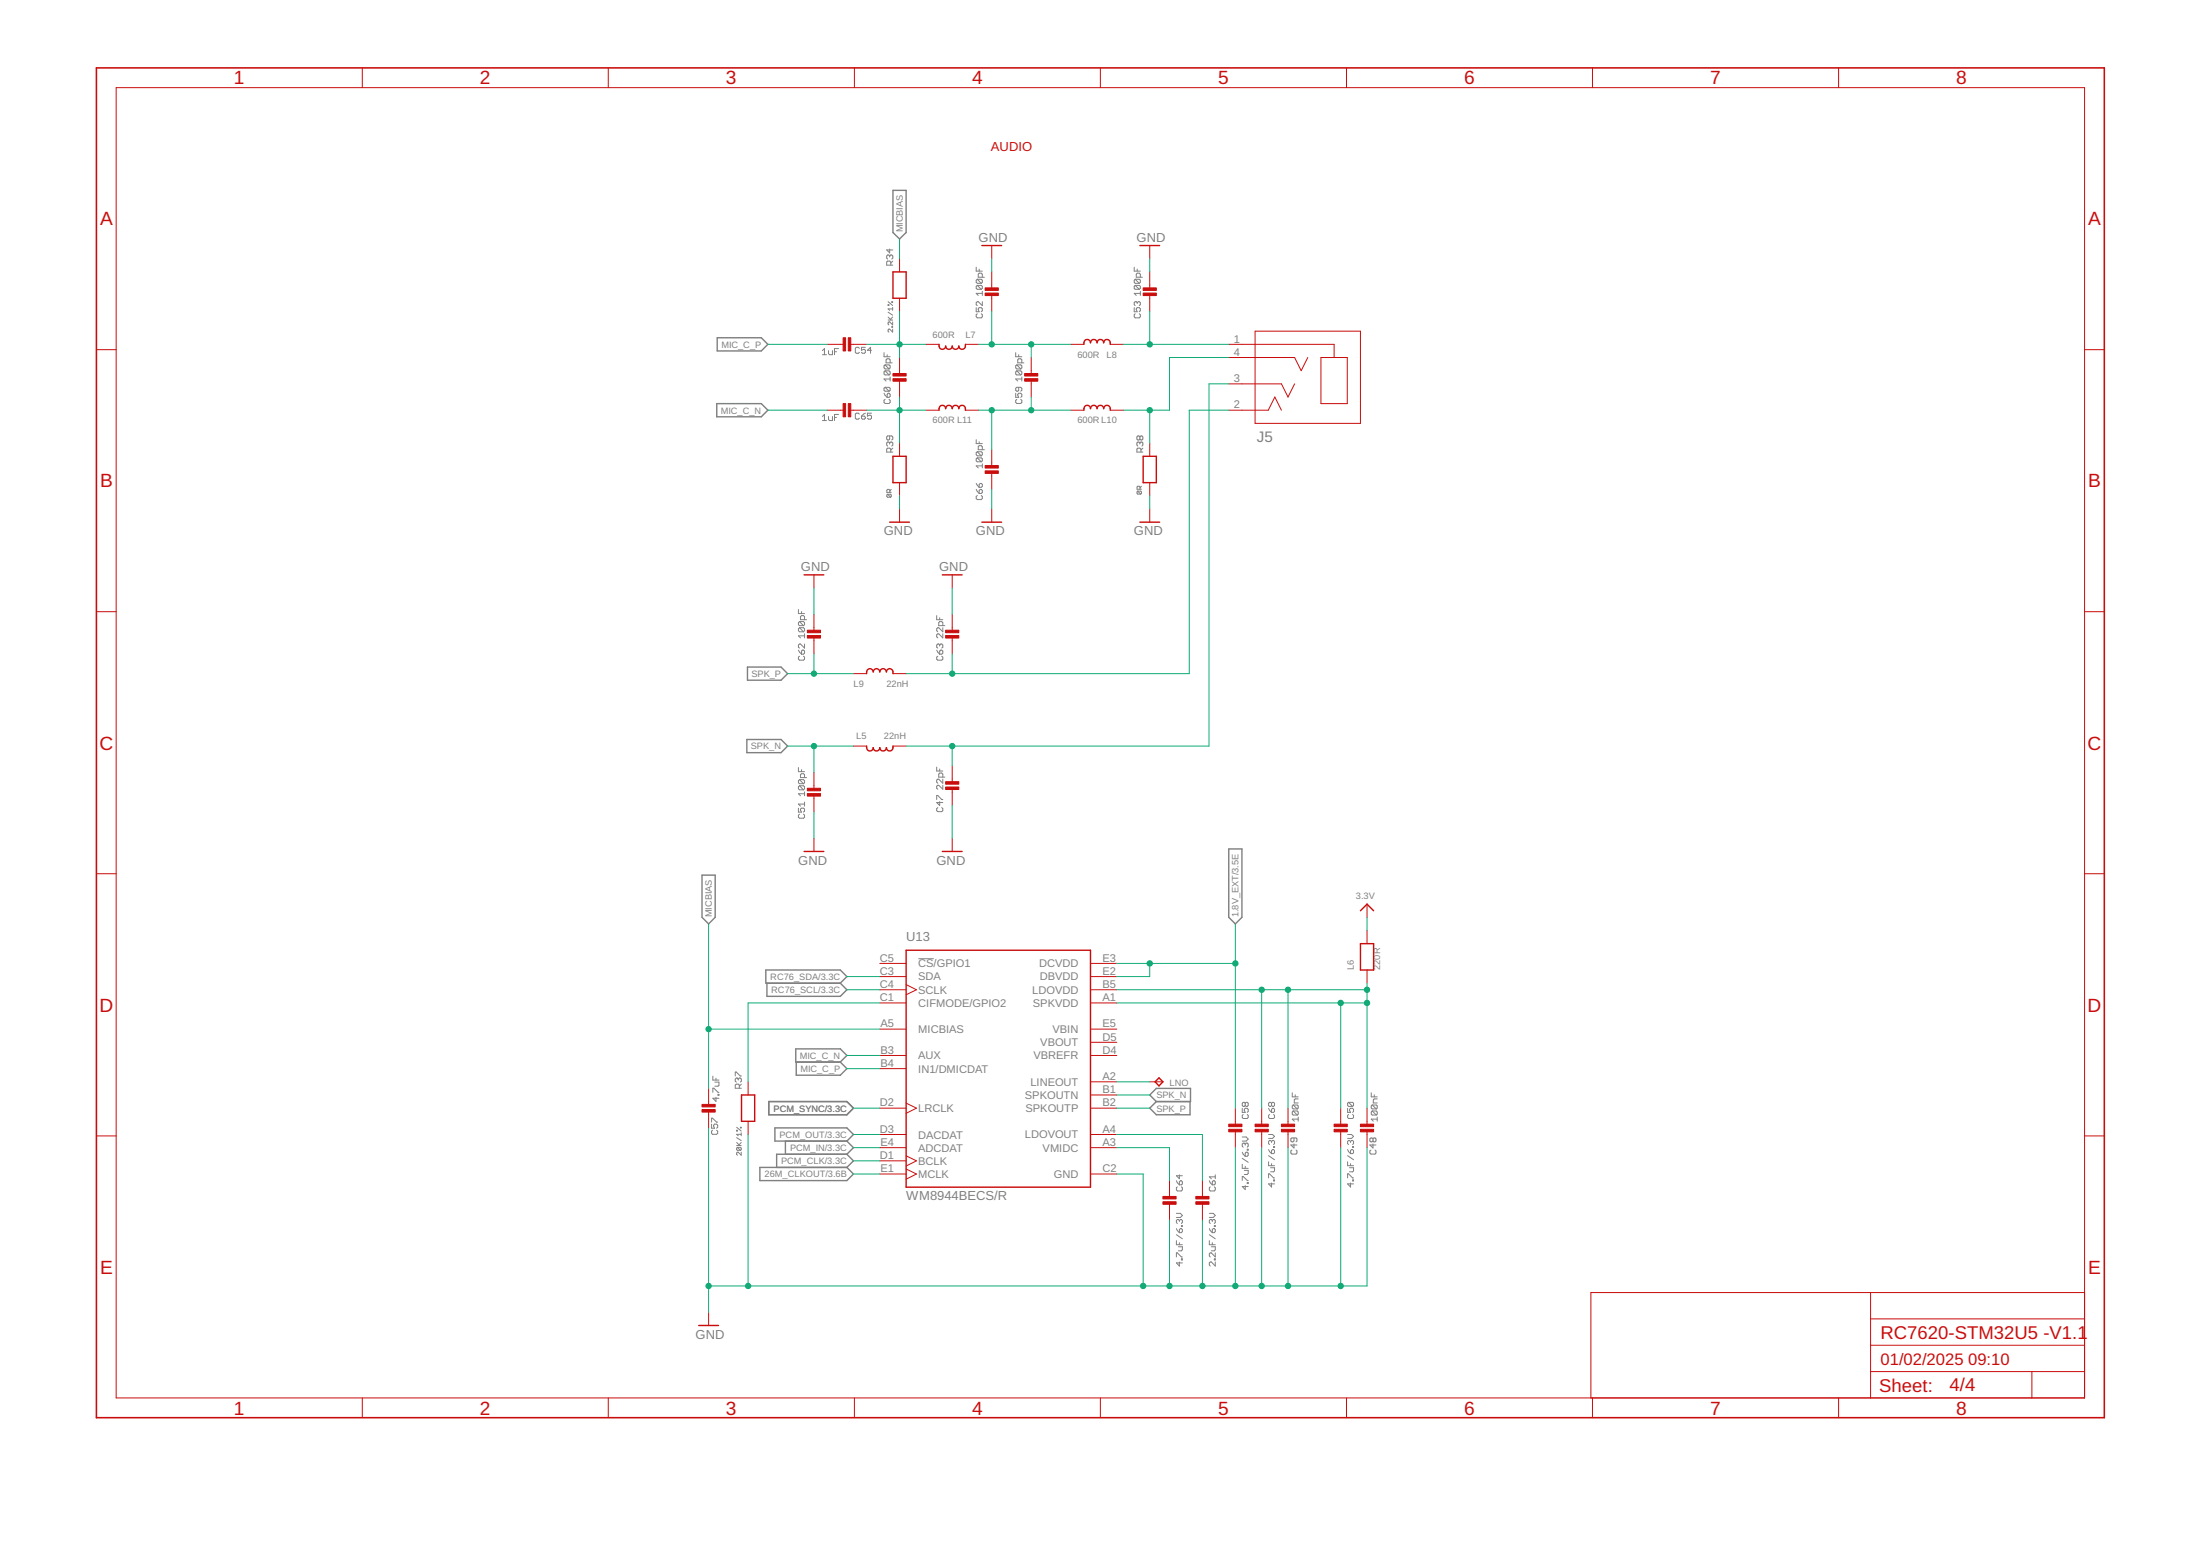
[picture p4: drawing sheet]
<svg xmlns="http://www.w3.org/2000/svg" width="297mm" height="210mm" viewBox="0 0 297 210" stroke-linecap="round" stroke-linejoin="round" font-family="sans-serif">
<g fill="none" stroke="#808080" stroke-width=".14">
<path d="M120.1 34.6l.2-.2 .2 .2v.2l-.1 .2M120.1 34.6l-.1-.2h-.2l-.1 .2v.2l.1 .2M120.1 33.6v.5l-.4-.4h.8M120.1 34.6v.1M120.3 35.8v-.4l-.2-.2h-.3l-.1 .2v.4h.8M120.5 35.2l-.2 .3M131.8 36.1v.5h.8M132 37.7h.5l.1 .1v.3l-.1 .1M132 38.5h.5l.1 .2v.2l-.1 .2M132 38.5l-.2 .2v.2l.2 .2h.5M132 37.7l-.2 .1v.3l.2 .1h.5M132 38.5l.5 .6"/>
<path d="M132 37.7l.5 .5M132.2 36.3v.3M132.6 39.6h-.8l.3 .3M132.6 37.4v-.4l-.1-.1h-.3l-.1 .1v.4h.8M132.6 39.3v.6M153.1 36.1v.5h.9M153.3 38.5l-.2 .2v.2l.2 .2h.5M153.3 38.5h.5l.2 .2v.2l-.2 .2M153.3 37.7l-.2 .1v.3l.2 .1h.5M153.3 37.7h.5l.2 .1v.3l-.2 .1M153.3 38.5l.5 .6M153.3 37.7l.5 .5"/>
<path d="M153.5 36.3v.3M154 39.6h-.9l.3 .3M154 37.4v-.4l-.2-.1h-.3l-.1 .1v.4h.8M154 39.3v.6M111 56.2l.3-.3v.9M111 47.3l.3-.2v.8M111 56.8h.6M111 47.9h.6M111.9 56.2v.4l.1 .2h.4v-.6M111.9 47.3v.4l.1 .2h.4v-.6M112.7 56.3h.2M112.7 47.5h.2"/>
<path d="M113.2 47.1h-.5v.8M113.2 55.9h-.5v.9M116 55.9l-.1-.1h-.3l-.1 .1v.6l.1 .1h.3l.1-.1M116 47l-.1-.1h-.3l-.1 .1v.6l.1 .1h.3l.1-.1M116.3 56.2h.4l.1 .3-.1 .1h-.3l-.1-.1zM116.8 55.8l-.5 .4M116.8 46.9h-.5v.4l.3-.1 .2 .1v.3l-.1 .1h-.3l-.1-.1M117.7 55.8h-.6v.4l.3-.2 .3 .2v.3l-.2 .1h-.2l-.2-.1M117.7 47.3h-.6l.4-.4v.8M119.4 47.6v.6h.8M119.4 53.1l.4 .5M119.5 49.3h.5l.2 .1v.3l-.2 .1"/>
<path d="M119.5 50.1h.5l.2 .1v.3l-.2 .1M119.5 52.3h.5l.2 .1v.3l-.2 .1M119.5 53.9l-.1 .1v.3l.1 .2h.5l.2-.2v-.3l-.2-.1M119.5 50.1l-.1 .1v.3l.1 .1h.5M119.5 49.3l-.1 .1v.3l.1 .1h.5M119.5 52.3l-.1 .1v.3l.1 .1h.5M119.5 50.1l.5 .5M119.5 49.3l.5 .5M119.5 52.3l.5 .5M119.8 47.9v.3M119.9 53.1l.3 .1v.3l-.2 .1h-.2v-.4zM119.9 41.1h.1v.1h-.1z"/>
<path d="M119.9 43.2h.6M119.9 42.8l.4 .4M119.9 42.1l.6 .4M119.9 40.7l.6 .5M120.1 58.8v.5l-.1 .1-.3-.1v-.3l.1-.2h.6l.1 .2v.3l-.1 .1M120.1 59.8l.2-.1 .2 .1v.3l-.1 .1M120.1 59.8l-.1-.1-.3 .1v.3l.1 .1M120.1 59.8v.1M120.2 51.2h-.8l.2 .2M120.2 49v-.4l-.2-.2h-.2l-.2 .2v.4h.9M120.2 50.9v.5M120.4 40.7h.1v.1h-.1z"/>
<path d="M120.4 44.1l.1 .1zM120.5 41.5v.4M120.5 43.5v.4l-.4-.4-.2 .1 .1 .3M120.5 44.4v.4l-.4-.4-.2 .1 .1 .3M120.5 42.8l-.3 .3M120.5 41.7h-.6l.2 .2M131.8 41.5v.6h.4l-.1-.3 .1-.3h.3l.1 .2v.3l-.1 .1M131.8 59.4v.5h.8M132 42.4l-.2 .1v.3l.2 .1h.5l.1-.1v-.3l-.1-.1M132.2 59.6v.3M132.6 40.7v.6l-.5-.6-.3 .2v.2l.2 .2M137.1 47.6v.6h.9"/>
<path d="M137.1 53.1v.5h.4l-.1-.2 .1-.3h.3l.2 .1v.3l-.2 .1M137.3 50.1l-.2 .1v.3l.2 .1h.5M137.3 50.1h.5l.2 .1v.3l-.2 .1M137.3 49.3l-.2 .1v.3l.2 .1h.5M137.3 49.3h.5l.2 .1v.3l-.2 .1M137.3 53.9l-.2 .1v.3l.2 .2h.5l.2-.2v-.3l-.2-.1M137.3 50.1l.5 .5M137.3 49.3l.5 .5M137.5 52.3v.4l-.1 .1-.3-.1v-.3l.2-.1h.5l.2 .1v.3l-.2 .1M137.5 47.9v.3M138 51.2h-.9l.3 .2M138 49v-.4l-.2-.2h-.3l-.1 .2v.4h.8"/>
<path d="M138 50.9v.5M153.1 41.5v.6h.4l-.1-.3 .1-.3h.3l.2 .2v.3l-.2 .1M153.3 42.4l-.2 .1v.3l.2 .1h.5l.2-.1v-.3l-.2-.1M153.5 40.9l.2-.2 .3 .2v.2l-.2 .2M153.5 40.9l-.1-.2-.3 .2v.2l.2 .2M153.5 40.9v.1M153.9 59l-.1-.2h-.2l-.1 .2v.3l.1 .1 .3-.1M153.9 59.8l-.1-.1-.3 .1v.3l.1 .1M153.9 59l.2-.2 .2 .2v.3l-.1 .1-.3-.1M153.9 59.8l.2-.1 .2 .1v.3l-.1 .1M153.9 59v.3M153.9 59.8v.1"/>
<path d="M119.8 66.7l-.1 .1 .1 .3h.4M119.8 66.7h.4l.1 .1-.1 .3M119.8 66.7l.4 .4M120.1 66.5v-.3l-.3-.1-.1 .1v.3h.6M120.3 61v-.4l-.2-.1h-.3l-.1 .1v.4h.8M120.3 66.1l-.2 .2M120.5 60.5l-.2 .2M131.8 66.1l.4 .5M131.8 65.3l.4 .5M132 61h.5l.1 .1v.3l-.1 .1M132 61.8h.5l.1 .1v.3l-.1 .1M132 66.9l-.2 .1v.3l.2 .1h.5l.1-.1v-.3l-.1-.1"/>
<path d="M132 61l-.2 .1v.3l.2 .1h.5M132 61.8l-.2 .1v.3l.2 .1h.5M132 61.8l.5 .5M132 61l.5 .5M132.2 65.4l.3-.1 .1 .1v.3l-.1 .1h-.3zM132.2 66.2l.3-.1 .1 .1v.3l-.1 .1h-.3zM132.6 60.7v-.4l-.1-.1h-.3l-.1 .1v.4h.8M132.6 62.6v.6M132.6 62.9h-.8l.3 .3M153.6 66.3l-.1 .1 .1 .3h.4M153.6 66.3h.4l.1 .1-.1 .3M153.6 66.3l.4 .4"/>
<path d="M153.9 66v-.3l-.3-.1-.1 .4h.6M154.1 61v-.4l-.2-.1h-.3l-.1 .1v.4h.8M154.1 65.6l-.2 .2M154.3 60.5l-.2 .2M107.8 82.3v.5h.8M107.8 87.8l.4 .5M107.9 83.9h.6l.1 .2v.2l-.1 .2M107.9 84.7h.6l.1 .2v.2l-.1 .2M107.9 88.6l-.1 .1v.3l.1 .1h.6l.1-.1v-.3l-.1-.1M107.9 84.7l-.1 .2v.2l.1 .2h.6M107.9 83.9l-.1 .2v.2l.1 .2h.6M107.9 84.7l.6 .6"/>
<path d="M107.9 83.9l.6 .6M108.2 87.9l.2-.1 .2 .1v.3l-.1 .1h-.3zM108.2 82.5v.3M108.6 85.8h-.8l.3 .3M108.6 83.7v-.5l-.1-.1h-.3l-.1 .1v.5h.8M108.6 85.6v.5M108.6 86.9v.6l-.5-.6-.3 .2v.3l.1 .1M126.5 83.1v.6h.8M126.5 87.8l.4 .5M126.6 88.6l-.1 .1v.3l.1 .1h.5l.2-.1v-.3l-.2-.1M126.9 87.1l.1-.2 .3 .2v.3l-.2 .1M126.9 87.9l.2-.1 .2 .1v.3l-.2 .1h-.2z"/>
<path d="M126.9 87.1l-.2-.2-.2 .2v.3l.1 .1M126.9 83.4v.3M126.9 87.1v.1M127.3 84.7v.6l-.6-.6-.2 .2v.2l.1 .2M127.3 84.5v-.4l-.2-.2h-.2l-.2 .2v.4h.9M127.3 85.6v.5l-.6-.5-.2 .1v.3l.1 .1M107.8 109.1v.5h.4l-.1-.2v-.2l.1-.1h.3l.1 .1v.3l-.1 .1M107.8 103.6v.6h.8M107.9 105.2h.6l.1 .2v.3l-.1 .1M107.9 106.1h.6l.1 .1v.3l-.1 .1M107.9 109.9l-.1 .1v.3l.1 .1h.6l.1-.1v-.3l-.1-.1M107.9 105.2l-.1 .2v.3l.1 .1h.6"/>
<path d="M107.9 106.1l-.1 .1v.3l.1 .1h.6M107.9 106.1l.6 .5M107.9 105.2l.6 .6M108.2 103.9v.3M108.6 105v-.4l-.1-.2h-.3l-.1 .2v.4h.8M108.6 106.9v.5M108.6 108.3v.5M108.6 107.1h-.8l.3 .3M108.6 108.5h-.8l.3 .3M126.5 103.5v.6h.8M126.5 107.9v-.5h.1l.5 .5h.2M126.6 109l-.1 .2v.2l.1 .2h.5l.2-.2v-.2l-.2-.2"/>
<path d="M126.9 103.8v.3M126.9 108.2v.5l-.4-.4h.8M127.3 104.9v-.4l-.2-.1h-.2l-.2 .1v.4h.9M127.3 105.2v.5l-.6-.5-.2 .1v.3l.1 .1M127.3 106v.5l-.6-.5-.2 .1v.3l.1 .1M124 129.4h2.1M96.1 151.5v-.6h.1l.6 .6h.1M96.1 151.7v.6h.4l-.1-.3 .1-.3h.3l.1 .2v.3l-.1 .1M96.2 152.6l-.1 .1v.3l.1 .1h.6l.1-.1v-.3l-.1-.1M96.2 145.3v.5h.9M96.2 147.4v-.5h.2l.5 .5h.2M96.5 146.1h.6v.4l-.2 .1h-.4"/>
<path d="M96.7 148.1v.6l-.5-.4h.9M96.7 145.5v.3M96.9 147.7h.2v.1h-.2zM99.3 145.2v-.5h.1l.5 .5h.2M99.5 152.6h.1v.1h-.1zM99.5 154.6h.6M99.5 154.2l.4 .4M99.5 153.6l.6 .4M99.5 152.2l.6 .5M99.6 154.9h.4l.1 .1v.2l-.1 .1M99.6 154.9l-.1 .3 .5 .1M99.6 154.9l.4 .4"/>
<path d="M99.7 145.7l.1-.2 .3 .2v.2l-.2 .2M99.7 145.7l-.2-.2-.2 .2v.2l.1 .2M99.7 145.7v.1M99.8 146.9v-.4l-.1-.2h-.3l-.1 .2v.4h.8M100 152.2l.1 .1zM100.1 152.9v.4M100.1 155.5v.4l-.4-.4-.2 .1 .1 .3M100.1 154.2l-.3 .3M100.1 153.1h-.6l.2 .2M100.1 146.3l-.3 .3M158.8 159.4l.4 .5M159.2 159.5l.2-.1 .2 .1v.3l-.1 .1h-.3z"/>
<path d="M159.2 158.6v.5l-.4-.4h.8M163.3 159.4l.4 .5M163.8 159.4h.2l.1 .1v.3l-.1 .1h-.3v-.4zM164.1 158.6v.5M164.1 158.9h-.8l.3 .2M167.7 149.6v.6h.4l-.1-.4 .1-.2h.3l.1 .2v.2l-.1 .2M167.7 157.2v.5h.8M167.7 159.3v-.5h.2l.5 .5h.1M167.7 156.4l.8 .5M167.7 155.5l.4 .6M167.7 153.5h.6l.2 .3-.2 .2h-.6M167.9 150.4l-.2 .2v.2l.2 .2h.5l.1-.2v-.2l-.1-.2"/>
<path d="M168 158h.5v.4l-.1 .1h-.4M168.1 155.7l.2-.2 .2 .2v.2l-.1 .2h-.3zM168.1 148.9v.3M168.1 154.4v.2M168.1 157.4v.3M168.1 148.9l.2-.1 .2 .1v.3l-.1 .2h-.1l-.2-.2M168.1 154.4l.2-.1 .2 .1v.3l-.1 .2M168.1 148.9l-.1-.1-.3 .1v.3l.2 .2h.1l.1-.2M168.1 154.4l-.1-.1-.3 .1v.3l.2 .2M168.4 155.1h.1v.2h-.1zM168.4 159.6h.1v.2h-.1zM171.3 156.8v.6h.8"/>
<path d="M171.3 159v-.5h.1l.6 .5h.1M171.3 156l.8 .5M171.3 155.2l.4 .5M171.3 153.1h.5l.3 .3-.3 .3h-.5M171.3 149.6l.4 .6M171.4 150.4l-.1 .2v.2l.1 .2h.6l.1-.2v-.2l-.1-.2M171.6 157.6h.5v.5l-.1 .1h-.4M171.7 159.7v.5l-.4-.4h.8M171.7 148.9v.3M171.7 154.1v.1M171.7 157.1v.3M171.7 148.9l.1-.1 .3 .1v.3l-.1 .2h-.2l-.1-.2"/>
<path d="M171.7 154.1l.1-.2h.2l.1 .2v.3l-.1 .1M171.7 148.9l-.1-.1-.3 .1v.3l.1 .2h.2l.1-.2M171.7 154.1l-.1-.2h-.2l-.1 .2v.3l.1 .1M171.8 149.6h.2l.1 .2v.2l-.1 .2h-.3v-.4zM171.8 155.2h.2l.1 .1v.3l-.1 .1h-.3v-.4zM172 159.3h.1v.1h-.1zM172 154.8h.1v.1h-.1zM174.4 155.2l-.1 .2v.2l.1 .2h.6l.1-.2v-.2l-.1-.2M174.5 147.5v.6h.8M174.6 149.2l-.1 .1v.3l.1 .1h.6M174.6 149.2h.6l.1 .1v.3l-.1 .1M174.6 150h.6l.1 .1v.3l-.1 .1"/>
<path d="M174.6 150l-.1 .1v.3l.1 .1h.6M174.6 150l.6 .5M174.6 149.2l.6 .5M174.7 153.6v.4l-.1 .1-.3-.1v-.3l.1-.1h.6l.1 .1v.3l-.1 .1M174.7 154.4v.6l-.4-.4h.8M174.9 147.8v.3M175.3 151.1h-.8l.3 .2M175.3 150.8v.5M175.3 148.3h-.4l-.1 .2v.4h.5M181.9 159v-.5h.2l.5 .5h.2M181.9 156.8v.6h.9M181.9 153.1h.6l.3 .3-.3 .3h-.6"/>
<path d="M181.9 149.6v.6h.5l-.2-.4 .2-.2h.2l.2 .2v.2l-.2 .2M181.9 156l.9 .5M181.9 155.2l.5 .5M182.1 148.8h.5l.2 .1v.3l-.2 .2M182.1 150.4l-.2 .2v.2l.2 .2h.5l.2-.2v-.2l-.2-.2M182.1 148.8l-.2 .1v.3l.2 .2h.5M182.1 148.8l.5 .6M182.2 157.6h.6v.5l-.2 .1h-.4M182.4 159.7v.5l-.5-.4h.9M182.4 154.1l-.2-.2-.3 .2v.3l.2 .1M182.4 154.1l.1-.2h.1l.2 .2v.3l-.2 .1M182.4 154.1v.1"/>
<path d="M182.4 157.1v.3M182.5 155.2h.1l.2 .1v.3l-.2 .1h-.2v-.4zM182.6 159.3h.2v.1h-.2zM182.6 154.8h.2v.1h-.2zM185.1 155.2l-.1 .2v.2l.1 .2h.6l.1-.2v-.2l-.1-.2M185.1 147.5v.6h.8M185.3 150l-.2 .1v.3l.2 .1h.5M185.3 150h.5l.1 .1v.3l-.1 .1M185.3 149.2l-.2 .1v.3l.2 .1h.5M185.3 149.2h.5l.1 .1v.3l-.1 .1M185.3 150l.5 .5M185.3 149.2l.5 .5"/>
<path d="M185.4 154.4v.6l-.4-.4h.8M185.4 153.7l-.2-.1-.2 .1v.3l.1 .1 .3-.1M185.4 153.7l.1-.1 .3 .1v.3l-.1 .1-.3-.1M185.4 153.7v.3M185.5 147.8v.3M185.9 151.1h-.8l.3 .2M185.9 148.3h-.4l-.1 .2v.4h.5M185.9 150.8v.5M158.8 169.7v-.6h.2l.5 .6h.1M158.8 167.5v.5h.8M158.8 163.8h.6l.2 .3-.2 .2h-.6M158.8 166.7l.8 .5"/>
<path d="M158.8 165.8l.4 .6M159 160.2l-.2 .1v.3l.2 .2h.5l.1-.2v-.3l-.1-.1M159.1 168.3h.5v.4l-.1 .1h-.4M159.2 166l.2-.2 .2 .2v.2l-.1 .2h-.3zM159.2 164.8l-.1-.2h-.1l-.2 .2v.2l.2 .2M159.2 164.8l.2-.2 .2 .2v.2l-.1 .2M159.2 170.3v.6l-.4-.4h.8M159.2 164.8v.1M159.2 167.7v.3M159.5 169.9h.1v.2h-.1zM159.5 165.4h.1v.2h-.1zM163.3 167.5v.5h.8"/>
<path d="M163.3 166.7l.8 .5M163.3 165.8l.4 .6M163.3 163.8h.5l.3 .3-.3 .2h-.5M163.4 160.2l-.1 .1v.3l.1 .2h.6l.1-.2v-.3l-.1-.1M163.6 168.3h.5v.4l-.1 .1h-.4M163.7 164.8l.1-.2h.2l.1 .2v.2l-.1 .2M163.7 164.8l-.1-.2h-.2l-.1 .2v.2l.1 .2M163.7 164.8v.1M163.7 167.7v.3M163.8 165.8h.2l.1 .2v.2l-.1 .2h-.3v-.4zM164 165.4h.1v.2h-.1zM164 169.9h.1v.2h-.1z"/>
<path d="M164.1 169.1v.6l-.5-.6h-.2l-.1 .1v.3l.1 .2M164.1 170.3v.6l-.5-.6-.3 .2v.3l.1 .1M168.1 160v.6l-.4-.4h.8"/>
</g>
<g fill="none" stroke="#808080" stroke-width=".19">
<path d="M120.6 25.7h1.7v5.7l-.8 .9-.9-.9zM96.8 54.5h6l.9 .9-.9 .9h-6zM96.8 45.6h6l.9 .9-.9 .9h-6zM100.8 99.8h4.7l.8 .9-.8 .9h-4.7zM100.9 90h4.6l.8 .9-.8 .9h-4.6zM94.8 118.1h1.8v5.7l-.9 .9-.9-.9zM165.9 114.6h1.8v9.2l-.9 .9-.9-.9zM103.4 130.9h10.1l.8 .9-.8 .9h-10.1zM103.5 132.7v1.8h10l.8-.9-.8-.9M102.6 157.6h11.7l.9 .9-.9 .9h-11.7zM103.8 148.7h10.5l.9 .9-.9 .9h-10.5zM104.6 152.3h9.7l.9 .8-.9 .9h-9.7z"/>
<path d="M106 154v1.8M107.4 141.6h6.1l.8 .9-.8 .9h-6.1zM107.5 143.4v1.7h6l.8-.8-.8-.9M114.3 155.8l.9 .9-.9 .9M114.3 155.8h-9.4v1.8M114.3 154l.9 .9-.9 .9M156.1 148.7l-.9 .9 .9 .9h4.6v-1.8M156.1 146.9h4.6v1.8h-4.6l-.9-.9z"/>
</g>
<g fill="none" stroke="#c90d0c" stroke-width=".14">
<path d="M15.7 11.8h265.8v176.9h-265.8zM48.9 9.2v2.6M82.1 9.2v2.6M115.4 9.2v2.6M148.6 9.2v2.6M181.8 9.2v2.6M215 9.2v2.6M248.2 9.2v2.6M121.5 34.9v1.8M133.9 33.1v1.8M133.9 36.7v2.3M133.9 39.7v2.3"/>
<path d="M155.2 33.1v1.8M155.2 36.7v2.3M155.2 39.7v2.3M13 47.2h2.7M111.7 46.5h2.3M111.7 55.4h2.3M114.7 46.5h2.3M114.7 55.4h2.3M121.5 40.3v1.7M121.5 48.3v2.3M121.5 51.3v2.3M121.5 59.8v1.8"/>
<path d="M125 46.5h1.8M125 55.4h1.8M130.3 46.5h1.8M130.3 55.4h1.8M139.2 48.3v2.3M139.2 51.3v2.3M144.6 46.5h1.7M144.6 55.4h1.7M149.9 46.5h1.8M149.9 55.4h1.8M155.2 59.8v1.8M165.9 46.5h14.2v1.8"/>
<path d="M165.9 55.4h5.3l.9-1.8 .9 1.8M165.9 51.8h7.1l.9 1.8 .9-1.8M165.9 48.3h8.9l.9 1.7 .9-1.7M169.5 44.7h14.2v12.4h-14.2zM178.4 48.3h3.5v6.2h-3.5zM281.5 47.2h2.6M109.9 77.6v1.8M121.5 65.2v1.7M121.5 68.7v1.8M128.6 77.6v1.8M133.9 60.7v2.3M133.9 63.7v2.3"/>
<path d="M133.9 68.7v1.8M155.2 65.2v1.7M155.2 68.7v1.8M13 82.6h2.7M109.9 82.9v2.3M109.9 86v2.3M115.2 90.9h1.8M120.6 90.9h1.7M128.6 82.9v2.3M128.6 86v2.3M281.5 82.6h2.6M13 117.9h2.7"/>
<path d="M109.9 104.3v2.3M109.9 107.3v2.3M109.9 113.2v1.7M115.2 100.7h1.8M120.6 100.7h1.7M128.6 103.4v2.3M128.6 106.4v2.3M128.6 113.2v1.7M281.5 117.9h2.6M118.8 130h3.5M118.8 131.8h3.5M118.8 133.6h3.5"/>
<path d="M118.8 135.4h3.5M118.8 138.9h3.5M122.3 132.9l1.4 .7-1.4 .7M147.2 130h3.6M147.2 131.8h3.6M147.2 133.6h3.6M147.2 135.4h3.6M147.2 138.9h3.6M184.6 122v1.8M184.6 125.6v1.8M184.6 130.9v1.8M13 153.3h2.7"/>
<path d="M95.7 146.9v2.3M95.7 149.9v2.4M101 146v1.8M101 151.4v1.7M118.8 142.5h3.5M118.8 144.3h3.5M118.8 149.6h3.5M118.8 153.1h3.5M118.8 156.7h3.5M118.8 158.5h3.5M118.8 154.9h3.5M122.3 148.9l1.4 .7-1.4 .7"/>
<path d="M122.3 156l1.4 .7-1.4 .7M122.3 157.8l1.4 .7-1.4 .7M147.2 142.5h3.6M147.2 149.6h3.6M147.2 153.1h3.6M147.2 158.5h3.6M147.2 140.7h3.6M147.2 146h3.6M147.2 147.8h3.6M147.2 154.9h3.6M155.2 146h1.8M157.9 159.4v2.3"/>
<path d="M162.3 159.4v2.3M166.8 149.6v2.3M166.8 152.6v2.3M170.3 149.6v2.3M170.3 152.6v2.3M173.9 149.6v2.3M173.9 152.6v2.3M181 149.6v2.3M181 152.6v2.3M184.6 149.6v2.3M184.6 152.6v2.3M281.5 153.3h2.6"/>
<path d="M95.7 177.1v1.8M157.9 162.4v2.3M162.3 162.4v2.3M252.6 174.5v14.2M252.6 178h28.9M281.5 174.5h-66.7v14.2M48.9 188.7v2.7M82.1 188.7v2.7M115.4 188.7v2.7M148.6 188.7v2.7M181.8 188.7v2.7M215 188.7v2.7"/>
<path d="M248.2 188.7v2.7M252.6 185.1h28.9M252.6 181.6h28.9M274.3 185.1v3.6"/>
</g>
<path d="M13 9.2h271.1v182.2h-271.1z" fill="none" stroke="#c90d0c" stroke-width=".21"/>
<g fill="none" stroke="#c90d0c" stroke-width=".19">
<path d="M120.6 36.7h1.7v3.6h-1.7zM132.6 33.1h2.6M153.9 33.1h2.7M126.8 55.4a.47 .47 0 0 1 .3-.7 .47 .47 0 0 1 .6 .5 .44 .44 0 0 1 .4-.5 .44 .44 0 0 1 .5 .5 .44 .44 0 0 1 .4-.5 .44 .44 0 0 1 .5 .5 .47 .47 0 0 1 .5-.5 .47 .47 0 0 1 .3 .7M126.8 46.5a.47 .47 0 0 0 .3 .6 .47 .47 0 0 0 .6-.4 .44 .44 0 0 0 .4 .5 .44 .44 0 0 0 .5-.5 .44 .44 0 0 0 .4 .5 .44 .44 0 0 0 .5-.5 .47 .47 0 0 0 .5 .4 .47 .47 0 0 0 .3-.6M146.3 55.4a.47 .47 0 0 1 .4-.7 .47 .47 0 0 1 .5 .5 .44 .44 0 0 1 .5-.5 .44 .44 0 0 1 .4 .5 .44 .44 0 0 1 .5-.5 .44 .44 0 0 1 .4 .5 .47 .47 0 0 1 .6-.5 .47 .47 0 0 1 .3 .7M146.3 46.5a.47 .47 0 0 1 .4-.7 .47 .47 0 0 1 .5 .5 .44 .44 0 0 1 .5-.5 .44 .44 0 0 1 .4 .5 .44 .44 0 0 1 .5-.5 .44 .44 0 0 1 .4 .5 .47 .47 0 0 1 .6-.5 .47 .47 0 0 1 .3 .7M108.6 77.6h2.6M120.1 70.5h2.7M120.6 61.6h1.7v3.6h-1.7zM127.2 77.6h2.7M132.6 70.5h2.6"/>
<path d="M153.9 70.5h2.7M154.3 61.6h1.8v3.6h-1.8zM117 90.9a.47 .47 0 0 1 .3-.6 .47 .47 0 0 1 .6 .4 .44 .44 0 0 1 .4-.4 .44 .44 0 0 1 .5 .4 .44 .44 0 0 1 .4-.4 .44 .44 0 0 1 .5 .4 .47 .47 0 0 1 .6-.4 .47 .47 0 0 1 .3 .6M108.6 114.9h2.6M117 100.7a.47 .47 0 0 0 .3 .7 .47 .47 0 0 0 .6-.5 .44 .44 0 0 0 .4 .5 .44 .44 0 0 0 .5-.5 .44 .44 0 0 0 .4 .5 .44 .44 0 0 0 .5-.5 .47 .47 0 0 0 .5 .5 .47 .47 0 0 0 .4-.7M127.2 114.9h2.7M122.3 128.3h24.9v32h-24.9zM183.7 127.4h1.8v3.5h-1.8zM183.7 122.9l.9-.9 .9 .9M100.1 147.8h1.8v3.6h-1.8zM156.5 145.5l.5 .5-.5 .6-.5-.6zM94.3 178.9h2.7"/>
</g>
<g fill="#c90d0c" stroke="#c90d0c" stroke-width=".14">
<path d="M161.5 162.2h1.7v.4h-1.7z"/>
<path d="M161.5 161.5h1.7v.3h-1.7z"/>
<path d="M157 162.2h1.8v.4h-1.8z"/>
<path d="M157 161.5h1.8v.3h-1.8z"/>
<path d="M165.9 152.4h1.8v.4h-1.8z"/>
<path d="M165.9 151.7h1.8v.4h-1.8z"/>
<path d="M169.5 152.4h1.7v.4h-1.7z"/>
<path d="M169.5 151.7h1.7v.4h-1.7z"/>
<path d="M173 152.4h1.8v.4h-1.8z"/>
<path d="M173 151.7h1.8v.4h-1.8z"/>
<path d="M183.7 152.4h1.8v.4h-1.8z"/>
<path d="M183.7 151.7h1.8v.4h-1.8z"/>
<path d="M180.1 152.4h1.8v.4h-1.8z"/>
<path d="M180.1 151.7h1.8v.4h-1.8z"/>
<path d="M94.8 149.8h1.8v.3h-1.8z"/>
<path d="M94.8 149.1h1.8v.3h-1.8z"/>
<path d="M114.5 54.5h.4v1.8h-.4z"/>
<path d="M113.8 54.5h.4v1.8h-.4z"/>
<path d="M114.5 45.6h.4v1.8h-.4z"/>
<path d="M113.8 45.6h.4v1.8h-.4z"/>
<path d="M120.6 51.1h1.7v.4h-1.7z"/>
<path d="M120.6 50.4h1.7v.4h-1.7z"/>
<path d="M133 39.6h1.8v.3h-1.8z"/>
<path d="M133 38.9h1.8v.3h-1.8z"/>
<path d="M133 63.6h1.8v.3h-1.8z"/>
<path d="M133 62.8h1.8v.4h-1.8z"/>
<path d="M138.3 51.1h1.8v.4h-1.8z"/>
<path d="M138.3 50.4h1.8v.4h-1.8z"/>
<path d="M154.3 39.6h1.8v.3h-1.8z"/>
<path d="M154.3 38.9h1.8v.3h-1.8z"/>
<path d="M109 85.8h1.8v.3h-1.8z"/>
<path d="M109 85.1h1.8v.3h-1.8z"/>
<path d="M109 107.1h1.8v.4h-1.8z"/>
<path d="M109 106.4h1.8v.3h-1.8z"/>
<path d="M127.7 85.8h1.8v.3h-1.8z"/>
<path d="M127.7 85.1h1.8v.3h-1.8z"/>
<path d="M127.7 106.2h1.8v.4h-1.8z"/>
<path d="M127.7 105.5h1.8v.4h-1.8z"/>
</g>
<g fill="none" stroke="#0dab76" stroke-width=".14">
<path d="M121.5 32.3v2.6M133.9 34.9v1.8M155.2 34.9v1.8M103.7 46.5h8M103.7 55.4h8M117 46.5h8M117 55.4h8M121.5 42v6.3M121.5 53.6v6.2M132.1 46.5h12.5M132.1 55.4h12.5M133.9 42v4.5"/>
<path d="M133.9 55.4v5.3M139.2 46.5v1.8M139.2 53.6v1.8M151.7 46.5h14.2M155.2 42v4.5M155.2 55.4v4.4M165.9 48.3h-8v7.1h-6.2M165.9 51.8h-2.7v48.9h-40.9M165.9 55.4h-5.3v35.5h-38.3M109.9 79.4v3.5M121.5 66.9v1.8M128.6 79.4v3.5"/>
<path d="M133.9 66v2.7M155.2 66.9v1.8M106.3 90.9h8.9M109.9 88.3v2.6M128.6 88.3v2.6M106.3 100.7h8.9M109.9 100.7v3.6M109.9 109.6v3.6M128.6 100.7v2.7M128.6 108.7v4.5M95.7 124.7v22.2M95.7 138.9h23.1"/>
<path d="M114.3 131.8h4.5M114.3 133.6h4.5M118.8 135.4h-17.8v10.6M150.8 133.6h33.8M150.8 135.4h33.8M150.8 130h16M155.2 130v1.8h-4.4M166.8 124.7v24.9M170.3 133.6v16M173.9 133.6v16M181 135.4v14.2M184.6 123.8v1.8"/>
<path d="M184.6 132.7v16.9M95.7 152.3v24.8M101 153.1v20.5M114.3 144.3h4.5M114.3 142.5h4.5M115.2 158.5h3.6M115.2 149.6h3.6M115.2 153.1h3.6M115.2 156.7h3.6M115.2 154.9h3.6M150.8 158.5h3.5v15.1M150.8 154.9h7.1v4.5"/>
<path d="M150.8 153.1h11.5v6.3M150.8 149.6h4.4M150.8 147.8h4.4M150.8 146h4.4M166.8 154.9v18.7M170.3 154.9v18.7M173.9 154.9v18.7M181 154.9v18.7M184.6 154.9v18.7h-88.9M157.9 164.7v8.9M162.3 164.7v8.9"/>
</g>
<g fill="#0dab76" stroke="#0dab76" stroke-width=".14">
<circle cx="95.7" cy="173.6" r=".36"/>
<circle cx="101" cy="173.6" r=".36"/>
<circle cx="154.3" cy="173.6" r=".36"/>
<circle cx="157.9" cy="173.6" r=".36"/>
<circle cx="162.3" cy="173.6" r=".36"/>
<circle cx="166.8" cy="173.6" r=".36"/>
<circle cx="170.3" cy="173.6" r=".36"/>
<circle cx="173.9" cy="173.6" r=".36"/>
<circle cx="181" cy="173.6" r=".36"/>
<circle cx="109.9" cy="100.7" r=".36"/>
<circle cx="109.9" cy="90.9" r=".36"/>
<circle cx="166.8" cy="130" r=".36"/>
<circle cx="155.2" cy="130" r=".36"/>
<circle cx="170.3" cy="133.6" r=".36"/>
<circle cx="173.9" cy="133.6" r=".36"/>
<circle cx="181" cy="135.4" r=".36"/>
<circle cx="184.6" cy="135.4" r=".36"/>
<circle cx="184.6" cy="133.6" r=".36"/>
<circle cx="95.7" cy="138.9" r=".36"/>
<circle cx="121.5" cy="46.5" r=".36"/>
<circle cx="133.9" cy="55.4" r=".36"/>
<circle cx="139.2" cy="55.4" r=".36"/>
<circle cx="133.9" cy="46.5" r=".36"/>
<circle cx="139.2" cy="46.5" r=".36"/>
<circle cx="155.2" cy="46.5" r=".36"/>
<circle cx="128.6" cy="90.9" r=".36"/>
<circle cx="128.6" cy="100.7" r=".36"/>
<circle cx="121.5" cy="55.4" r=".36"/>
<circle cx="155.2" cy="55.4" r=".36"/>
</g>
<g font-size="2.6" fill="#c90d0c">
<text x="31.6" y="11.4">1</text>
<text x="64.8" y="11.4">2</text>
<text x="98" y="11.4">3</text>
<text x="131.2" y="11.4">4</text>
<text x="164.5" y="11.4">5</text>
<text x="197.7" y="11.4">6</text>
<text x="230.9" y="11.4">7</text>
<text x="264.1" y="11.4">8</text>
<text x="13.5" y="30.4">A</text>
<text x="281.9" y="30.4">A</text>
<text x="13.5" y="65.8">B</text>
<text x="281.9" y="65.8">B</text>
<text x="13.4" y="101.2">C</text>
<text x="281.9" y="101.2">C</text>
<text x="13.4" y="136.5">D</text>
<text x="281.9" y="136.5">D</text>
<text x="13.5" y="171.9">E</text>
<text x="281.9" y="171.9">E</text>
<text x="31.6" y="190.9">1</text>
<text x="64.8" y="190.9">2</text>
<text x="98" y="190.9">3</text>
<text x="131.2" y="190.9">4</text>
<text x="164.5" y="190.9">5</text>
<text x="197.7" y="190.9">6</text>
<text x="230.9" y="190.9">7</text>
<text x="264.1" y="190.9">8</text>
</g>
<g font-size="2.5" fill="#c90d0c">
<text x="253.9" y="180.7">RC7620-STM32U5 -V1.1</text>
<text x="253.7" y="187.9">Sheet:</text>
<text x="263.2" y="187.8">4/4</text>
</g>
<g font-size="2.2" fill="#c90d0c">
<text x="253.9" y="184.3">01/02/2025</text>
<text x="265.7" y="184.3">09:10</text>
</g>
<text font-size="2.1" fill="#808080" x="169.7" y="59.7">J5</text>
<text font-size="1.8" fill="#c90d0c" x="133.8" y="20.4">AUDIO</text>
<g font-size="1.8" fill="#808080">
<text x="132.1" y="32.6">GND</text>
<text x="153.5" y="32.6">GND</text>
<text x="108.1" y="77.1">GND</text>
<text x="119.3" y="72.3">GND</text>
<text x="126.8" y="77.1">GND</text>
<text x="131.8" y="72.3">GND</text>
<text x="153.1" y="72.3">GND</text>
<text x="107.8" y="116.7">GND</text>
<text x="126.4" y="116.7">GND</text>
<text x="122.3" y="127">U13</text>
<text x="122.3" y="162">WM8944BECS/R</text>
<text x="93.9" y="180.7">GND</text>
</g>
<g font-size="1.5" fill="#808080">
<text x="166.6" y="46.2">1</text>
<text x="166.6" y="51.6">3</text>
<text x="166.6" y="48">4</text>
<text x="166.6" y="55.1">2</text>
<text x="118.8" y="129.8">C5</text>
<text x="118.8" y="131.6">C3</text>
<text x="124" y="130.6">CS/GPIO1</text>
<text x="140.3" y="130.6">DCVDD</text>
<text x="148.9" y="129.8">E3</text>
<text x="148.9" y="131.6">E2</text>
<text x="118.8" y="135.1">C1</text>
<text x="118.8" y="133.3">C4</text>
<text x="124" y="132.3">SDA</text>
<text x="124" y="135.9">CIFMODE/GPIO2</text>
<text x="124" y="134.1">SCLK</text>
<text x="139.4" y="134.1">LDOVDD</text>
<text x="139.5" y="135.9">SPKVDD</text>
<text x="140.4" y="132.3">DBVDD</text>
<text x="148.9" y="133.3">B5</text>
<text x="148.9" y="135.1">A1</text>
<text x="118.9" y="142.2">B3</text>
<text x="118.9" y="138.7">A5</text>
<text x="124" y="143">AUX</text>
<text x="124" y="139.5">MICBIAS</text>
<text x="139.5" y="143">VBREFR</text>
<text x="140.5" y="141.2">VBOUT</text>
<text x="142.1" y="139.5">VBIN</text>
<text x="148.9" y="138.7">E5</text>
<text x="148.9" y="140.5">D5</text>
<text x="148.9" y="142.2">D4</text>
<text x="118.8" y="149.3">D2</text>
<text x="118.9" y="144">B4</text>
<text x="124" y="144.8">IN1/DMICDAT</text>
<text x="138.4" y="148.3">SPKOUTN</text>
<text x="139.1" y="146.6">LINEOUT</text>
<text x="148.9" y="145.8">A2</text>
<text x="148.9" y="147.6">B1</text>
<text x="148.9" y="149.3">B2</text>
<text x="118.8" y="152.9">D3</text>
<text x="118.9" y="154.7">E4</text>
<text x="124" y="150.1">LRCLK</text>
<text x="124" y="153.7">DACDAT</text>
<text x="124" y="155.5">ADCDAT</text>
<text x="138.4" y="153.7">LDOVOUT</text>
<text x="138.5" y="150.1">SPKOUTP</text>
<text x="140.8" y="155.5">VMIDC</text>
<text x="148.9" y="152.9">A4</text>
<text x="148.9" y="154.7">A3</text>
<text x="118.8" y="156.5">D1</text>
<text x="118.9" y="158.2">E1</text>
<text x="124" y="157.2">BCLK</text>
<text x="124" y="159">MCLK</text>
<text x="142.3" y="159">GND</text>
<text x="148.9" y="158.2">C2</text>
</g>
<g font-size="1.2" fill="#808080">
<text x="121.9" y="31.4" transform="rotate(-90 121.9 31.4)">MICBIAS</text>
<text x="97.4" y="46.9">MIC_C_P</text>
<text x="125.9" y="45.6">600R</text>
<text x="130.3" y="45.6">L7</text>
<text x="145.5" y="48.3">600R</text>
<text x="149.4" y="48.3">L8</text>
<text x="97.3" y="55.8">MIC_C_N</text>
<text x="125.9" y="57.2">600R L11</text>
<text x="145.5" y="57.2">600R L10</text>
<text x="101.5" y="91.4">SPK_P</text>
<text x="115.2" y="92.7">L9</text>
<text x="119.7" y="92.7">22nH</text>
<text x="101.4" y="101.2">SPK_N</text>
<text x="115.6" y="99.8">L5</text>
<text x="119.3" y="99.8">22nH</text>
<text x="96.1" y="123.8" transform="rotate(-90 96.1 123.8)">MICBIAS</text>
<text x="167.2" y="123.8" transform="rotate(-90 167.2 123.8)">1.8V_EXT/3.5E</text>
<text x="183.1" y="121.3">3.3V</text>
<text x="182.8" y="130.9" transform="rotate(-90 182.8 130.9)">L6</text>
<text x="186.3" y="130.9" transform="rotate(-90 186.3 130.9)">220R</text>
<text x="104" y="132.3">RC76_SDA/3.3C</text>
<text x="104.1" y="134">RC76_SCL/3.3C</text>
<text x="108" y="142.9">MIC_C_N</text>
<text x="108.1" y="144.7">MIC_C_P</text>
<text x="156.1" y="148.3">SPK_N</text>
<text x="157.9" y="146.6">LNO</text>
<text x="104.4" y="150">PCM_SYNC/3.3C</text>
<text x="105.2" y="153.6">PCM_OUT/3.3C</text>
<text x="106.7" y="155.4">PCM_IN/3.3C</text>
<text x="156.1" y="150">SPK_P</text>
<text x="103.2" y="158.9">26M_CLKOUT/3.6B</text>
<text x="105.5" y="157.1">PCM_CLK/3.3C</text>
</g>
</svg>
